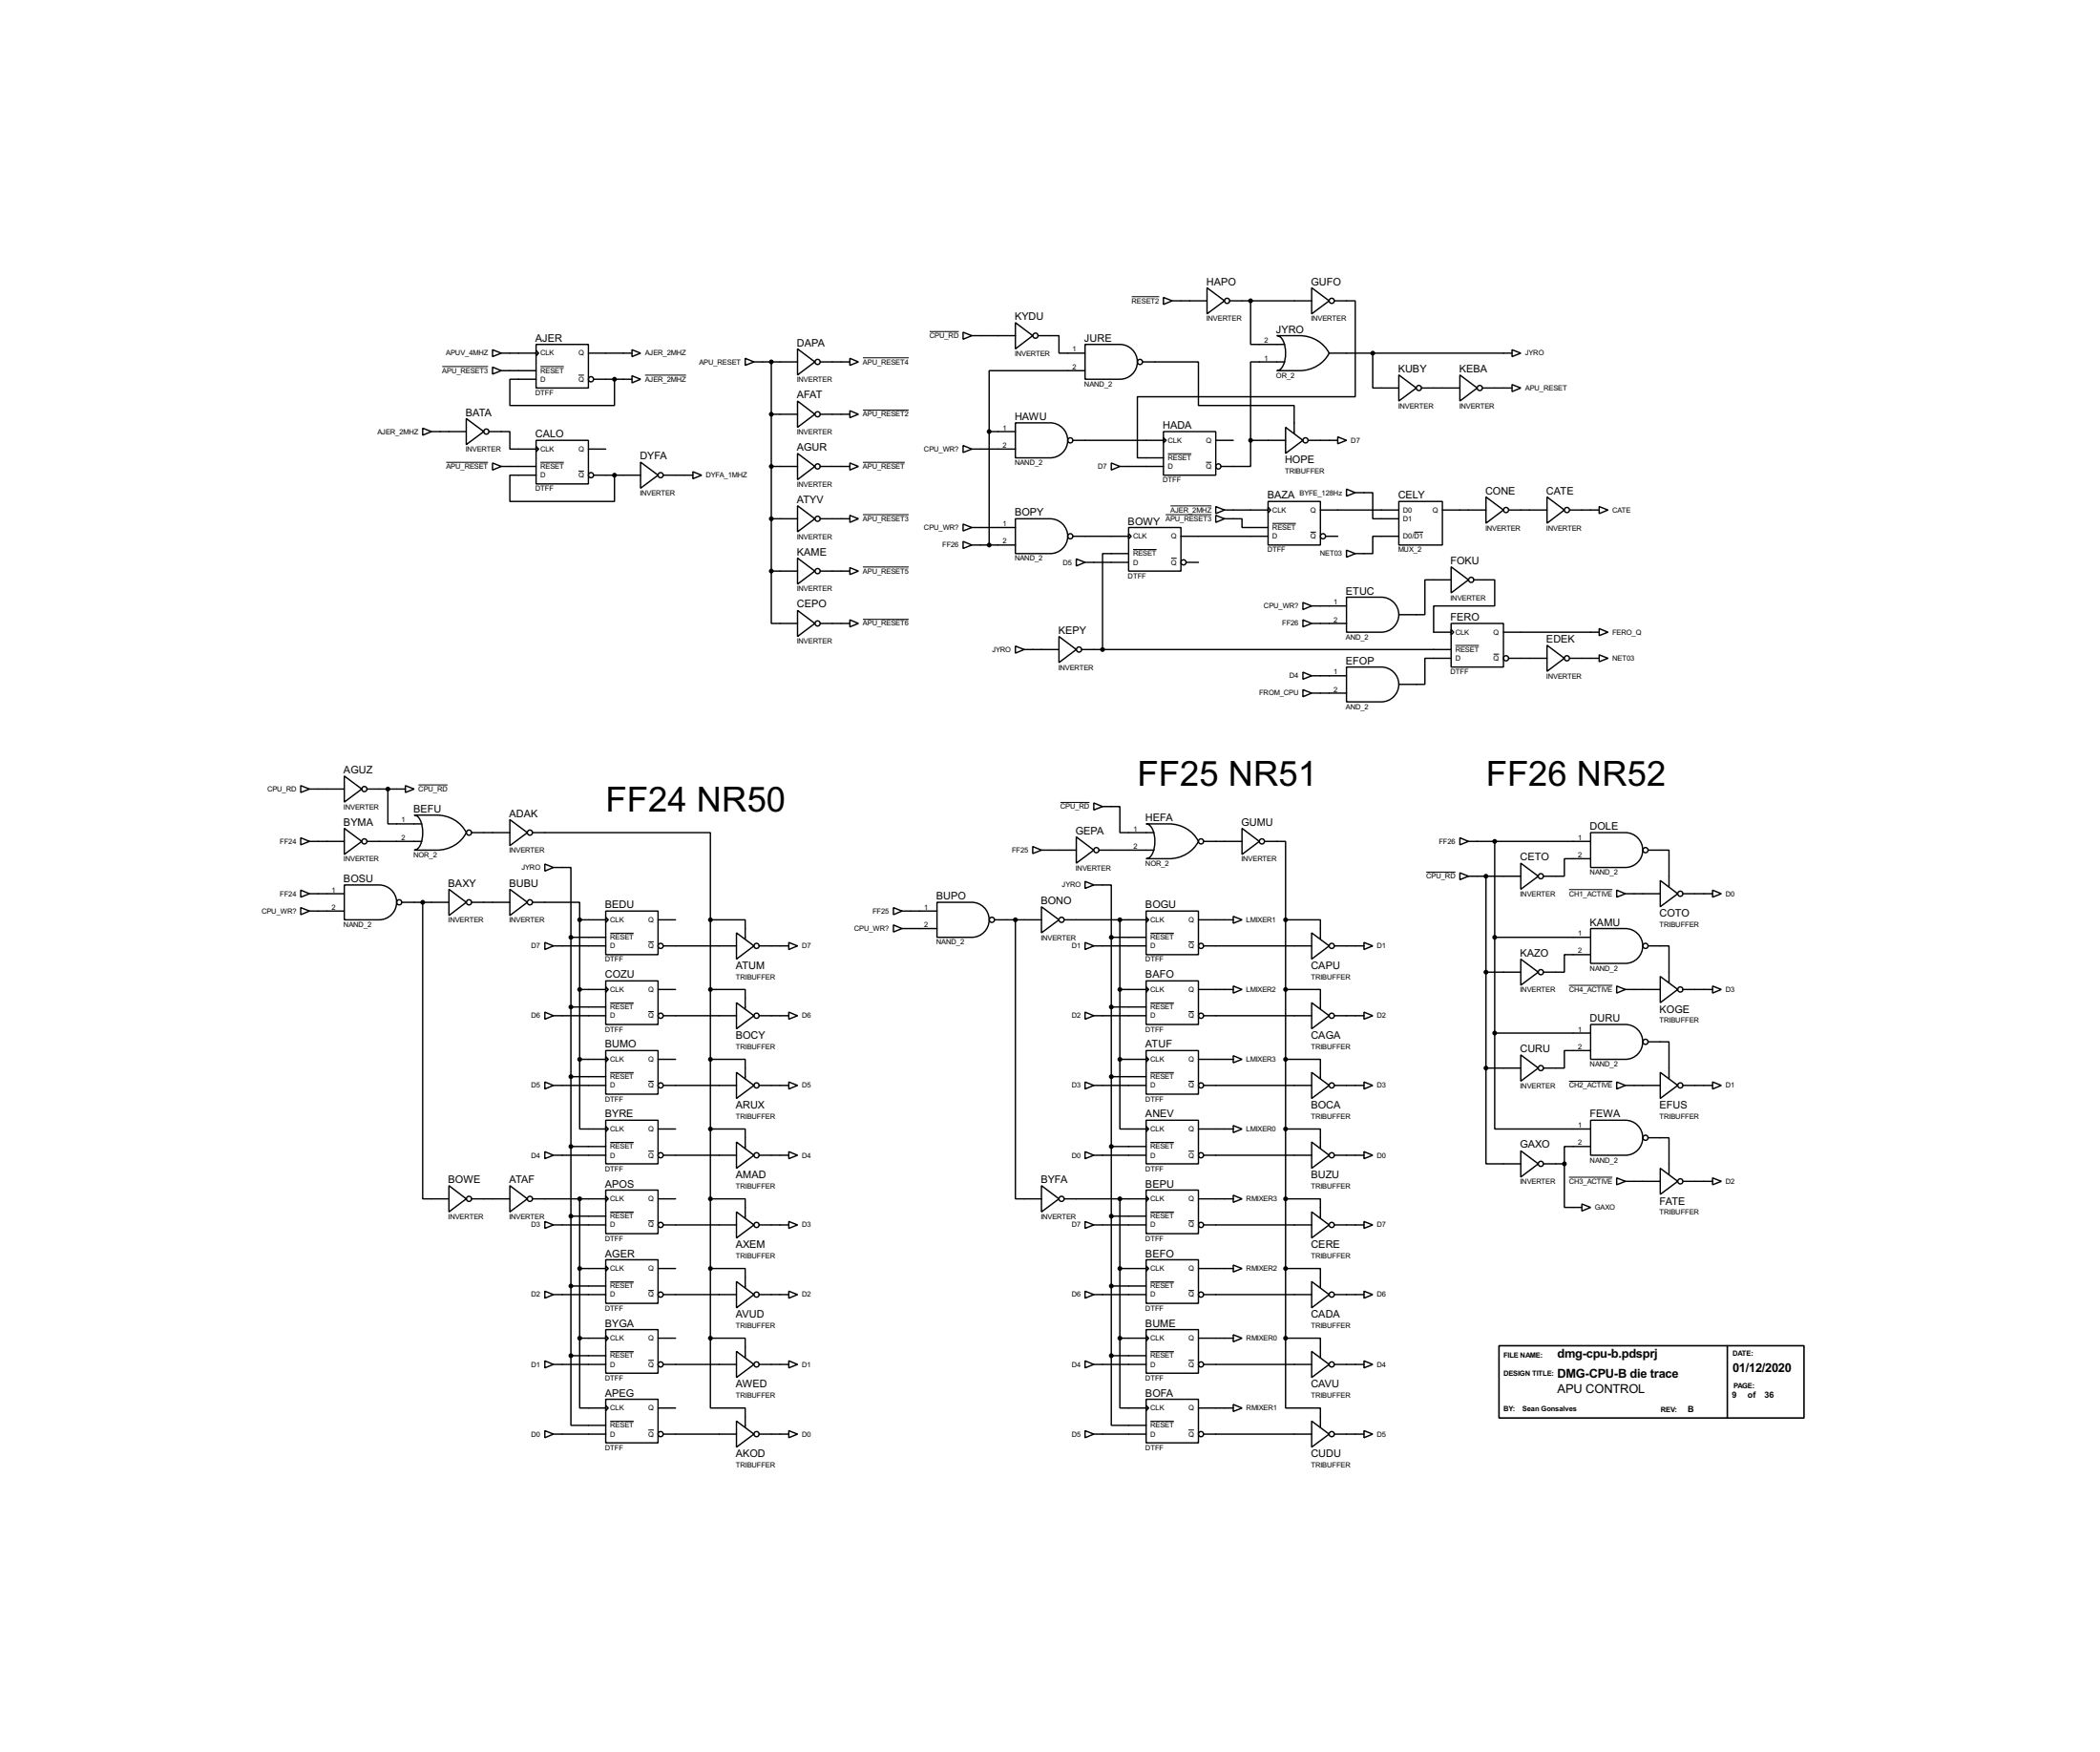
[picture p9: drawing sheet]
<svg xmlns="http://www.w3.org/2000/svg" width="612mm" height="510mm" viewBox="0 0 612 510" stroke-linecap="round" stroke-linejoin="round" font-family="sans-serif">
<g fill="none" stroke="#000" stroke-width=".4">
<path d="M280.7 96.8l2.6 1-2.6 1.1zM283.3 97.8h12.7M296 94l5 3.8-5 3.9zM302.6 97.8h6.1v5.1h7.6M339.1 86.7l2.6 1-2.6 1zM341.7 87.7h10.1M351.8 83.9l5.1 3.8-5.1 3.8zM358.4 87.7h23.9M364.5 87.7v12.7h10M372.2 97.8h6.6a9.6 9.6 0 0 1 8.6 5.1 9.6 9.6 0 0 1-8.6 5.1h-6.6a3.2 3.2 0 0 0 2.3-3.1 7.7 7.7 0 0 0-1.3-6.7zM382.3 83.9l5.1 3.8-5.1 3.8zM388.9 87.7h6.1v27.9h-63.5v17.8h7.6"/>
<path d="M143.6 101.9l2.5 1-2.5 1zM143.6 107l2.5 1-2.5 1zM146.1 102.9h10.2M146.1 108h10.2M156.3 100.4h15.2v12.7h-15.2zM156.3 102.2l.7 .7-.7 .8zM156.3 110.5h-7.7v7.7h30.5v-7.7M171.5 102.9h12.7M173 110.5h11.2M184.2 101.9l2.5 1-2.5 1zM184.2 109.5l2.5 1-2.5 1.1zM217.2 104.4l2.6 1.1-2.6 1z"/>
<path d="M219.8 105.5h12.7M224.8 105.5v60.9M232.5 116.9l5 3.8-5 3.8zM232.5 101.7l5 3.8-5 3.8zM239.1 105.5h8.6M247.7 119.7l2.5 1-2.5 1zM247.7 104.4l2.5 1.1-2.5 1zM316.3 100.4h10.1a5.1 5.1 0 0 1 5.1 5 5.1 5.1 0 0 1-5.1 5.1h-10.1zM316.3 108h-28v17.8M333 105.5h16.3v12.7h27.9v8.1M374.5 105.5h-10v22.8M387.4 102.9h53.3"/>
<path d="M400.1 102.9v10.2h7.6M407.7 109.3l5.1 3.8-5.1 3.8zM414.3 113.1h11.2M425.5 109.3l5.1 3.8-5.1 3.8zM432.1 113.1h8.6M440.7 101.9l2.6 1-2.6 1zM440.7 112.1l2.6 1-2.6 1zM123.2 124.8l2.6 1-2.6 1zM125.8 125.8h10.1M135.9 122l5.1 3.8-5.1 3.8zM142.5 125.8h6.1v5.1h7.7M143.6 134.9l2.5 1-2.5 1.1z"/>
<path d="M146.1 135.9h10.2M156.3 128.3h15.2v12.7h-15.2zM156.3 130.1l.7 .8-.7 .7zM156.3 138.5h-7.7v7.6h30.5v-7.6M171.5 130.9h5.1M173 138.5h13.7M186.7 134.7l5.1 3.8-5.1 3.8zM193.3 138.5h8.7M202 137.5l2.5 1-2.5 1zM224.8 135.9h7.7M224.8 120.7h7.7M232.5 132.1l5 3.8-5 3.9z"/>
<path d="M239.1 135.9h8.6M239.1 120.7h8.6M247.7 134.9l2.5 1-2.5 1.1zM280.7 129.8l2.6 1.1-2.6 1zM283.3 130.9h12.7M288.3 125.8h7.7M288.3 125.8v33M296 123.2h10.1a5.1 5.1 0 0 1 5.1 5.1 5.1 5.1 0 0 1-5.1 5.1h-10.1zM312.7 128.3h26.4M323.9 134.9l2.5 1-2.5 1.1zM326.4 135.9h12.7M339.1 125.8h15.3v12.7h-15.3z"/>
<path d="M339.1 127.6l.8 .7-.8 .8zM354.4 128.3h5.1M364.5 128.3v7.6h-8.6M364.5 128.3h10.2M374.7 124.5l5.1 3.8-5.1 3.8zM381.3 128.3h8.6M389.9 127.3l2.6 1-2.6 1zM224.8 151.2h7.7M232.5 147.4l5 3.8-5 3.8zM239.1 151.2h8.6M247.7 150.2l2.5 1-2.5 1zM280.7 152.7l2.6 1-2.6 1z"/>
<path d="M280.7 157.8l2.6 1-2.6 1zM283.3 153.7h12.7M283.3 158.8h12.7M296 151.2h10.1a5.1 5.1 0 0 1 5.1 5 5.1 5.1 0 0 1-5.1 5.1h-10.1zM312.7 156.3h16.3M329 153.7h15.2v12.7h-15.2zM329 155.5l.7 .8-.7 .7zM344.2 156.3h25.4M354.4 147.6l2.5 1-2.5 1.1zM354.4 150.2l2.5 1-2.5 1zM356.9 151.2h5.1v2.5h7.6M356.9 148.6h12.7"/>
<path d="M369.6 146.1h15.3v12.7h-15.3zM369.6 147.9l.8 .7-.8 .8zM384.9 148.6h22.8M386.4 156.3h3.5M392.5 142.5l2.5 1.1-2.5 1zM395 143.6h5.1v7.6h7.6M407.7 146.1h12.7v12.7h-12.7zM407.7 156.3h-7.6v5h-5.1M420.4 148.6h12.7M433.1 144.8l5.1 3.8-5.1 3.9zM439.7 148.6h11.2M450.9 144.8l5.1 3.8-5.1 3.9z"/>
<path d="M457.5 148.6h8.6M466.1 147.6l2.6 1-2.6 1.1zM224.8 166.4v15.3h7.7M224.8 166.4h7.7M232.5 162.6l5 3.8-5 3.8zM232.5 177.9l5 3.8-5 3.8zM239.1 166.4h8.6M247.7 165.4l2.5 1-2.5 1zM313.7 162.9l2.6 1-2.6 1zM316.3 163.9h12.7M329 161.3h-7.6v28M345.7 163.9h3.6"/>
<path d="M379.8 175.6l2.5 1-2.5 1zM382.3 176.6h10.2M392.5 160.3l2.5 1-2.5 1.1zM392.5 174h10.1a5.1 5.1 0 0 1 5.1 5.1 5.1 5.1 0 0 1-5.1 5.1h-10.1zM423 165.2l5 3.8-5 3.8zM423 169h-7.7v10.1h-7.6M429.6 169h6.1v7.6h-17.8v7.6h5.1M239.1 181.7h8.6M247.7 180.6l2.5 1.1-2.5 1zM296 188.3l2.5 1-2.5 1zM298.5 189.3h10.2M308.7 185.5l5 3.8-5 3.8z"/>
<path d="M315.3 189.3h107.7M379.8 195.9l2.5 1-2.5 1zM379.8 180.6l2.5 1.1-2.5 1zM382.3 196.9h10.2M382.3 181.7h10.2M392.5 194.4h10.1a5.1 5.1 0 0 1 5.1 5 5.1 5.1 0 0 1-5.1 5.1h-10.1zM423 181.7h15.2v12.7h-15.2zM423 183.4l.7 .8-.7 .8zM423 191.8h-7.7v7.6h-7.6M438.2 184.2h27.9M439.7 191.8h11.2M450.9 188l5.1 3.8-5.1 3.8z"/>
<path d="M457.5 191.8h8.6M466.1 190.8l2.6 1-2.6 1zM466.1 183.2l2.6 1-2.6 1zM379.8 201l2.5 1-2.5 1zM382.3 202h10.2M87.7 228.9l2.5 1-2.5 1zM90.2 229.9h10.2M100.4 226.1l5.1 3.8-5.1 3.8zM107 229.9h11.2M113.1 229.9v10.2h9.9M118.2 228.9l2.5 1-2.5 1zM120.7 237.5h6.6a9.5 9.5 0 0 1 8.6 5.1 9.5 9.5 0 0 1-8.6 5.1h-6.6a3.2 3.2 0 0 0 2.3-3.1 7.9 7.9 0 0 0-1.3-6.7z"/>
<path d="M148.6 238.8l5.1 3.8-5.1 3.8zM318.8 234l2.6 1-2.6 1zM321.4 235h5v7.6h10M87.7 244.1l2.5 1.1-2.5 1zM87.7 259.4l2.5 1-2.5 1zM90.2 245.2h10.2M100.4 241.4l5.1 3.8-5.1 3.8zM100.4 257.9h10.1a5.1 5.1 0 0 1 5.1 5 5.1 5.1 0 0 1-5.1 5.1h-10.1zM107 245.2h16M130.9 259.1l5 3.8-5 3.9zM137.5 242.6h11.1M148.6 259.1l5.1 3.8-5.1 3.9z"/>
<path d="M155.2 242.6h51.9v25.4M158.8 251.8l2.5 1-2.5 1zM161.3 252.8h5.1v20.3M301 246.7l2.6 1-2.6 1zM303.6 247.7h10.1M313.7 243.9l5.1 3.8-5.1 3.8zM316.3 256.8l2.5 1.1-2.5 1zM318.8 257.9h5.1v15.2M320.3 247.7h16.1M334.1 240.1h6.6a9.6 9.6 0 0 1 8.6 5.1 9.6 9.6 0 0 1-8.6 5h-6.6a3.2 3.2 0 0 0 2.3-3.1 7.7 7.7 0 0 0-1.3-6.6zM350.8 245.2h11.2M362 241.4l5.1 3.8-5.1 3.8z"/>
<path d="M368.6 245.2h6.1v22.8M425.5 244.1l2.5 1.1-2.5 1zM425.5 254.3l2.5 1-2.5 1zM428 245.2h35.6M428 255.3h15.3M433.1 255.3v55.9M435.7 245.2v55.8M443.3 251.5l5.1 3.8-5.1 3.8zM463.6 242.6h10.2a5.1 5.1 0 0 1 5 5.1 5.1 5.1 0 0 1-5 5.1h-10.2zM463.6 250.2h-7.6v5.1h-6.1M471.2 259.4l2.6 1-2.6 1zM480.4 247.7h6.1v10.7"/>
<path d="M483.9 256.6l5.1 3.8-5.1 3.8zM499.2 259.4l2.5 1-2.5 1zM87.7 264.5l2.5 1-2.5 1zM90.2 260.4h10.2M90.2 265.5h10.2M117.1 262.9h13.8M123.2 262.9v86.4h7.7M137.5 262.9h11.1M155.2 262.9h13.8v5.1M158.8 274.6l2.5 1-2.5 1.1zM161.3 275.6h15.3M166.4 273.1h10.2"/>
<path d="M166.4 273.1v121.9M169 268h7.6M169 268v40.7M176.6 265.5h15.2v12.7h-15.2zM176.6 267.3l.7 .7-.7 .8zM191.8 268h5.1M193.3 275.6h21.4M207.1 268h10.1v5.6M207.1 268v121.9M214.7 271.8l5.1 3.8-5.1 3.9zM221.3 275.6h8.6M229.9 274.6l2.6 1-2.6 1.1z"/>
<path d="M260.4 269.5l2.5 1.1-2.5 1zM260.4 264.5l2.5 1-2.5 1zM262.9 265.5h10.2M262.9 270.6h10.2M273.1 262.9h10.2a5.1 5.1 0 0 1 5 5.1 5.1 5.1 0 0 1-5 5.1h-10.2zM289.9 268h13.7M296 268v81.3h7.6M303.6 264.2l5.1 3.8-5.1 3.8zM310.2 268h23.9M316.3 274.6l2.5 1-2.5 1.1zM318.8 275.6h15.3M323.9 273.1h10.2"/>
<path d="M323.9 273.1v121.9M326.4 268v40.7M334.1 265.5h15.2v12.7h-15.2zM334.1 267.3l.7 .7-.7 .8zM349.3 268h10.2M350.8 275.6h31.5M359.5 267l2.5 1-2.5 1zM374.7 268h10.2v5.6M374.7 268v121.9M382.3 271.8l5.1 3.8-5.1 3.9zM388.9 275.6h8.7M397.6 274.6l2.5 1-2.5 1.1z"/>
<path d="M435.7 273.1h27.9M443.3 279.5l5.1 3.8-5.1 3.8zM463.6 270.6h10.2a5.1 5.1 0 0 1 5 5 5.1 5.1 0 0 1-5 5.1h-10.2zM463.6 278.2h-7.6v5.1h-6.1M473.8 260.4h10.1M480.4 275.6h6.1v10.7M490.5 260.4h8.7M158.8 294.9l2.5 1.1-2.5 1zM161.3 296h15.3M166.4 293.4h10.2M169 288.3h7.6M176.6 285.8h15.2v12.7h-15.2z"/>
<path d="M176.6 287.6l.7 .7-.7 .8zM191.8 288.3h5.1M193.3 296h21.4M207.1 288.3h10.1v5.6M214.7 292.2l5.1 3.8-5.1 3.8zM221.3 296h8.6M229.9 294.9l2.6 1.1-2.6 1zM316.3 294.9l2.5 1.1-2.5 1zM318.8 296h15.3M323.9 293.4h10.2M326.4 288.3h7.7M334.1 285.8h15.2v12.7h-15.2z"/>
<path d="M334.1 287.6l.7 .7-.7 .8zM349.3 288.3h10.2M350.8 296h31.5M359.5 287.3l2.5 1-2.5 1.1zM374.7 288.3h10.2v5.6M382.3 292.2l5.1 3.8-5.1 3.8zM388.9 296h8.7M397.6 294.9l2.5 1.1-2.5 1zM433.1 283.3h10.2M463.6 298.5h10.2a5.1 5.1 0 0 1 5 5.1 5.1 5.1 0 0 1-5 5.1h-10.2zM471.2 287.3l2.6 1-2.6 1.1zM473.8 288.3h10.1"/>
<path d="M483.9 284.5l5.1 3.8-5.1 3.9zM490.5 288.3h8.7M499.2 287.3l2.5 1-2.5 1.1zM158.8 315.3l2.5 1-2.5 1zM161.3 316.3h15.3M166.4 313.7h10.2M169 308.7v20.3h7.6M169 308.7h7.6M176.6 306.1h15.2v12.7h-15.2zM176.6 307.9l.7 .8-.7 .7zM191.8 308.7h5.1M193.3 316.3h21.4"/>
<path d="M207.1 308.7h10.1v5.6M214.7 312.5l5.1 3.8-5.1 3.8zM221.3 316.3h8.6M229.9 315.3l2.6 1-2.6 1zM316.3 315.3l2.5 1-2.5 1zM318.8 316.3h15.3M323.9 313.7h10.2M326.4 308.7v20.3h7.7M326.4 308.7h7.7M334.1 306.1h15.2v12.7h-15.2zM334.1 307.9l.7 .8-.7 .7zM349.3 308.7h10.2"/>
<path d="M350.8 316.3h31.5M359.5 307.6l2.5 1.1-2.5 1zM374.7 308.7h10.2v5.6M382.3 312.5l5.1 3.8-5.1 3.8zM388.9 316.3h8.7M397.6 315.3l2.5 1-2.5 1zM433.1 311.2v27.9h10.2M433.1 311.2h10.2M435.7 301v28h27.9M435.7 301h27.9M443.3 307.4l5.1 3.8-5.1 3.8zM463.6 306.1h-7.6v5.1h-6.1"/>
<path d="M471.2 315.3l2.6 1-2.6 1zM473.8 316.3h10.1M480.4 303.6h6.1v10.7M483.9 312.5l5.1 3.8-5.1 3.8zM490.5 316.3h8.7M499.2 315.3l2.5 1-2.5 1zM158.8 335.6l2.5 1-2.5 1zM161.3 336.6h15.3M166.4 334.1h10.2M176.6 326.4h15.2v12.7h-15.2zM176.6 328.2l.7 .8-.7 .7zM191.8 329h5.1"/>
<path d="M193.3 336.6h21.4M207.1 329h10.1v5.6M214.7 332.8l5.1 3.8-5.1 3.8zM221.3 336.6h8.6M229.9 335.6l2.6 1-2.6 1zM316.3 335.6l2.5 1-2.5 1zM318.8 336.6h15.3M323.9 334.1h10.2M334.1 326.4h15.2v12.7h-15.2zM334.1 328.2l.7 .8-.7 .7zM349.3 329h10.2M350.8 336.6h31.5"/>
<path d="M359.5 328l2.5 1-2.5 1zM374.7 329h10.2v5.6M382.3 332.8l5.1 3.8-5.1 3.8zM388.9 336.6h8.7M397.6 335.6l2.5 1-2.5 1zM443.3 335.3l5.1 3.8-5.1 3.9zM449.9 339.1h6.1M456 339.1v12.7h5.1M463.6 326.4h10.2a5.1 5.1 0 0 1 5 5.1 5.1 5.1 0 0 1-5 5.1h-10.2zM463.6 334.1h-7.6v5M480.4 331.5h6.1v10.7M130.9 345.5l5 3.8-5 3.8z"/>
<path d="M137.5 349.3h11.1M148.6 345.5l5.1 3.8-5.1 3.8zM155.2 349.3h21.4M158.8 355.9l2.5 1-2.5 1zM161.3 356.9h15.3M166.4 354.4h10.2M169 349.3v40.6M176.6 346.8h15.2v12.7h-15.2zM176.6 348.5l.7 .8-.7 .8zM191.8 349.3h5.1M193.3 356.9h21.4M207.1 349.3h10.1v5.6"/>
<path d="M214.7 353.1l5.1 3.8-5.1 3.8zM221.3 356.9h8.6M229.9 355.9l2.6 1-2.6 1zM303.6 345.5l5.1 3.8-5.1 3.8zM310.2 349.3h23.9M316.3 355.9l2.5 1-2.5 1zM318.8 356.9h15.3M323.9 354.4h10.2M326.4 349.3v40.6M334.1 346.8h15.2v12.7h-15.2zM334.1 348.5l.7 .8-.7 .8zM349.3 349.3h10.2"/>
<path d="M350.8 356.9h31.5M359.5 348.3l2.5 1-2.5 1zM374.7 349.3h10.2v5.6M382.3 353.1l5.1 3.8-5.1 3.8zM388.9 356.9h8.7M397.6 355.9l2.5 1-2.5 1zM461.1 350.8l2.5 1-2.5 1.1zM471.2 343.2l2.6 1-2.6 1zM473.8 344.2h10.1M483.9 340.4l5.1 3.8-5.1 3.8zM490.5 344.2h8.7M499.2 343.2l2.5 1-2.5 1z"/>
<path d="M158.8 376.2l2.5 1-2.5 1.1zM161.3 377.2h15.3M166.4 374.7h10.2M169 369.6h7.6M176.6 367.1h15.2v12.7h-15.2zM176.6 368.9l.7 .7-.7 .8zM191.8 369.6h5.1M193.3 377.2h21.4M207.1 369.6h10.1v5.6M214.7 373.4l5.1 3.8-5.1 3.9zM221.3 377.2h8.6M229.9 376.2l2.6 1-2.6 1.1z"/>
<path d="M316.3 376.2l2.5 1-2.5 1.1zM318.8 377.2h15.3M323.9 374.7h10.2M326.4 369.6h7.7M334.1 367.1h15.2v12.7h-15.2zM334.1 368.9l.7 .7-.7 .8zM349.3 369.6h10.2M350.8 377.2h31.5M359.5 368.6l2.5 1-2.5 1zM374.7 369.6h10.2v5.6M382.3 373.4l5.1 3.8-5.1 3.9zM388.9 377.2h8.7"/>
<path d="M397.6 376.2l2.5 1-2.5 1.1zM158.8 396.5l2.5 1.1-2.5 1zM161.3 397.6h15.3M166.4 395v20.3h10.2M166.4 395h10.2M169 389.9v20.4h7.6M169 389.9h7.6M176.6 387.4h15.2v12.7h-15.2zM176.6 389.2l.7 .7-.7 .8zM191.8 389.9h5.1M193.3 397.6h21.4M207.1 389.9h10.1v5.6"/>
<path d="M207.1 389.9v20.4h10.1v5.6M214.7 393.8l5.1 3.8-5.1 3.8zM221.3 397.6h8.6M229.9 396.5l2.6 1.1-2.6 1zM316.3 396.5l2.5 1.1-2.5 1zM318.8 397.6h15.3M323.9 395v20.3h10.2M323.9 395h10.2M326.4 389.9v20.4h7.7M326.4 389.9h7.7M334.1 387.4h15.2v12.7h-15.2zM334.1 389.2l.7 .7-.7 .8z"/>
<path d="M349.3 389.9h10.2M350.8 397.6h31.5M359.5 388.9l2.5 1-2.5 1.1zM374.7 389.9v20.4h10.2v5.6M374.7 389.9h10.2v5.6M382.3 393.8l5.1 3.8-5.1 3.8zM388.9 397.6h8.7M397.6 396.5l2.5 1.1-2.5 1zM158.8 416.9l2.5 1-2.5 1zM161.3 417.9h15.3M176.6 407.7h15.2v12.7h-15.2zM176.6 409.5l.7 .8-.7 .7z"/>
<path d="M191.8 410.3h5.1M193.3 417.9h21.4M214.7 414.1l5.1 3.8-5.1 3.8zM221.3 417.9h8.6M229.9 416.9l2.6 1-2.6 1zM316.3 416.9l2.5 1-2.5 1zM318.8 417.9h15.3M334.1 407.7h15.2v12.7h-15.2zM334.1 409.5l.7 .8-.7 .7zM349.3 410.3h10.2M350.8 417.9h31.5M359.5 409.2l2.5 1.1-2.5 1z"/>
<path d="M382.3 414.1l5.1 3.8-5.1 3.8zM388.9 417.9h8.7M397.6 416.9l2.5 1-2.5 1z"/>
<circle cx="301.8" cy="97.8" r=".75"/>
<circle cx="357.6" cy="87.7" r=".75"/>
<circle cx="388.1" cy="87.7" r=".75"/>
<circle cx="172.2" cy="110.5" r=".75"/>
<circle cx="238.3" cy="105.5" r=".75"/>
<circle cx="332.2" cy="105.5" r=".75"/>
<circle cx="413.5" cy="113.1" r=".75"/>
<circle cx="431.3" cy="113.1" r=".75"/>
<circle cx="141.7" cy="125.8" r=".75"/>
<circle cx="172.2" cy="138.5" r=".75"/>
<circle cx="192.5" cy="138.5" r=".75"/>
<circle cx="238.3" cy="120.7" r=".75"/>
<circle cx="238.3" cy="135.9" r=".75"/>
<circle cx="311.9" cy="128.3" r=".75"/>
<circle cx="355.1" cy="135.9" r=".75"/>
<circle cx="380.5" cy="128.3" r=".75"/>
<circle cx="238.3" cy="151.2" r=".75"/>
<circle cx="311.9" cy="156.3" r=".75"/>
<circle cx="385.6" cy="156.3" r=".75"/>
<circle cx="438.9" cy="148.6" r=".75"/>
<circle cx="456.7" cy="148.6" r=".75"/>
<circle cx="238.3" cy="166.4" r=".75"/>
<circle cx="344.9" cy="163.9" r=".75"/>
<circle cx="428.8" cy="169" r=".75"/>
<circle cx="238.3" cy="181.7" r=".75"/>
<circle cx="314.5" cy="189.3" r=".75"/>
<circle cx="438.9" cy="191.8" r=".75"/>
<circle cx="456.7" cy="191.8" r=".75"/>
<circle cx="106.2" cy="229.9" r=".75"/>
<circle cx="106.2" cy="245.2" r=".75"/>
<circle cx="136.7" cy="242.6" r=".75"/>
<circle cx="154.4" cy="242.6" r=".75"/>
<circle cx="319.5" cy="247.7" r=".75"/>
<circle cx="350" cy="245.2" r=".75"/>
<circle cx="367.8" cy="245.2" r=".75"/>
<circle cx="449.1" cy="255.3" r=".75"/>
<circle cx="479.6" cy="247.7" r=".75"/>
<circle cx="116.3" cy="262.9" r=".75"/>
<circle cx="136.7" cy="262.9" r=".75"/>
<circle cx="154.4" cy="262.9" r=".75"/>
<circle cx="192.5" cy="275.6" r=".75"/>
<circle cx="220.5" cy="275.6" r=".75"/>
<circle cx="289.1" cy="268" r=".75"/>
<circle cx="309.4" cy="268" r=".75"/>
<circle cx="350" cy="275.6" r=".75"/>
<circle cx="388.1" cy="275.6" r=".75"/>
<circle cx="479.6" cy="275.6" r=".75"/>
<circle cx="489.7" cy="260.4" r=".75"/>
<circle cx="192.5" cy="296" r=".75"/>
<circle cx="220.5" cy="296" r=".75"/>
<circle cx="350" cy="296" r=".75"/>
<circle cx="388.1" cy="296" r=".75"/>
<circle cx="449.1" cy="283.3" r=".75"/>
<circle cx="489.7" cy="288.3" r=".75"/>
<circle cx="192.5" cy="316.3" r=".75"/>
<circle cx="220.5" cy="316.3" r=".75"/>
<circle cx="350" cy="316.3" r=".75"/>
<circle cx="388.1" cy="316.3" r=".75"/>
<circle cx="449.1" cy="311.2" r=".75"/>
<circle cx="479.6" cy="303.6" r=".75"/>
<circle cx="489.7" cy="316.3" r=".75"/>
<circle cx="192.5" cy="336.6" r=".75"/>
<circle cx="220.5" cy="336.6" r=".75"/>
<circle cx="350" cy="336.6" r=".75"/>
<circle cx="388.1" cy="336.6" r=".75"/>
<circle cx="449.1" cy="339.1" r=".75"/>
<circle cx="479.6" cy="331.5" r=".75"/>
<circle cx="136.7" cy="349.3" r=".75"/>
<circle cx="154.4" cy="349.3" r=".75"/>
<circle cx="192.5" cy="356.9" r=".75"/>
<circle cx="220.5" cy="356.9" r=".75"/>
<circle cx="309.4" cy="349.3" r=".75"/>
<circle cx="350" cy="356.9" r=".75"/>
<circle cx="388.1" cy="356.9" r=".75"/>
<circle cx="489.7" cy="344.2" r=".75"/>
<circle cx="192.5" cy="377.2" r=".75"/>
<circle cx="220.5" cy="377.2" r=".75"/>
<circle cx="350" cy="377.2" r=".75"/>
<circle cx="388.1" cy="377.2" r=".75"/>
<circle cx="192.5" cy="397.6" r=".75"/>
<circle cx="220.5" cy="397.6" r=".75"/>
<circle cx="350" cy="397.6" r=".75"/>
<circle cx="388.1" cy="397.6" r=".75"/>
<circle cx="192.5" cy="417.9" r=".75"/>
<circle cx="220.5" cy="417.9" r=".75"/>
<circle cx="350" cy="417.9" r=".75"/>
<circle cx="388.1" cy="417.9" r=".75"/>
</g>
<g fill="none" stroke="#000" stroke-width=".28">
<path d="M271 96.6h8.5M329.9 86.5h8M128.9 106.8h13.4M157.5 106.8h6.9M168.6 109.3h1.6M188 109.3h12M251.5 119.5h13.4M251.5 104.3h13.4M130.1 134.7h12.2M157.5 134.7h6.9M168.6 137.3h1.6M251.5 134.7h12.2"/>
<path d="M340.4 132.2h6.9M351.5 134.7h1.6M251.5 150h13.4M339.8 150h13.3M341.2 147.4h11.9M370.9 152.5h6.8M382 155.1h1.6M412.2 155.1h2.6M251.5 165.2h13.4M330.3 160.1h6.8M341.4 162.7h1.6M251.5 180.5h13.4"/>
<path d="M424.2 188.1h6.9M435.3 190.6h1.6M122 228.7h8.5M309.1 233.8h8.5M415.7 254.1h8.5M457.3 259.2h12.7M177.9 271.9h6.8M189 274.4h1.6M335.3 271.9h6.9M346.4 274.4h1.6M177.9 292.2h6.8M189 294.8h1.6"/>
<path d="M335.3 292.2h6.9M346.4 294.8h1.6M457.3 287.1h12.7M177.9 312.5h6.8M189 315.1h1.6M335.3 312.5h6.9M346.4 315.1h1.6M457.3 315.1h12.7M177.9 332.9h6.8M189 335.4h1.6M335.3 332.9h6.9M346.4 335.4h1.6"/>
<path d="M177.9 353.2h6.8M189 355.7h1.6M335.3 353.2h6.9M346.4 355.7h1.6M457.3 343h12.7M177.9 373.5h6.8M189 376h1.6M335.3 373.5h6.9M346.4 376h1.6M177.9 393.8h6.8M189 396.4h1.6M335.3 393.8h6.9"/>
<path d="M346.4 396.4h1.6M177.9 414.1h6.8M189 416.7h1.6M335.3 414.1h6.9M346.4 416.7h1.6"/>
</g>
<g fill="#000" stroke="#000" stroke-width=".4">
<circle cx="364.5" cy="87.7" r=".5"/>
<circle cx="179.1" cy="110.5" r=".5"/>
<circle cx="224.8" cy="105.5" r=".5"/>
<circle cx="400.1" cy="102.9" r=".5"/>
<circle cx="179.1" cy="138.5" r=".5"/>
<circle cx="224.8" cy="120.7" r=".5"/>
<circle cx="224.8" cy="135.9" r=".5"/>
<circle cx="288.3" cy="125.8" r=".5"/>
<circle cx="364.5" cy="128.3" r=".5"/>
<circle cx="224.8" cy="151.2" r=".5"/>
<circle cx="288.3" cy="158.8" r=".5"/>
<circle cx="224.8" cy="166.4" r=".5"/>
<circle cx="321.3" cy="189.3" r=".5"/>
<circle cx="113" cy="229.9" r=".5"/>
<circle cx="433.1" cy="255.3" r=".5"/>
<circle cx="435.6" cy="245.2" r=".5"/>
<circle cx="123.2" cy="262.9" r=".5"/>
<circle cx="166.4" cy="273.1" r=".5"/>
<circle cx="168.9" cy="268" r=".5"/>
<circle cx="207" cy="268" r=".5"/>
<circle cx="295.9" cy="268" r=".5"/>
<circle cx="323.9" cy="273.1" r=".5"/>
<circle cx="326.4" cy="268" r=".5"/>
<circle cx="374.7" cy="268" r=".5"/>
<circle cx="435.6" cy="273.1" r=".5"/>
<circle cx="166.4" cy="293.4" r=".5"/>
<circle cx="168.9" cy="288.3" r=".5"/>
<circle cx="207" cy="288.3" r=".5"/>
<circle cx="323.9" cy="293.4" r=".5"/>
<circle cx="326.4" cy="288.3" r=".5"/>
<circle cx="374.7" cy="288.3" r=".5"/>
<circle cx="433.1" cy="283.3" r=".5"/>
<circle cx="166.4" cy="313.7" r=".5"/>
<circle cx="168.9" cy="308.7" r=".5"/>
<circle cx="207" cy="308.7" r=".5"/>
<circle cx="323.9" cy="313.7" r=".5"/>
<circle cx="326.4" cy="308.7" r=".5"/>
<circle cx="374.7" cy="308.7" r=".5"/>
<circle cx="433.1" cy="311.2" r=".5"/>
<circle cx="435.6" cy="301" r=".5"/>
<circle cx="166.4" cy="334.1" r=".5"/>
<circle cx="207" cy="329" r=".5"/>
<circle cx="323.9" cy="334.1" r=".5"/>
<circle cx="374.7" cy="329" r=".5"/>
<circle cx="455.9" cy="339.1" r=".5"/>
<circle cx="166.4" cy="354.4" r=".5"/>
<circle cx="168.9" cy="349.3" r=".5"/>
<circle cx="207" cy="349.3" r=".5"/>
<circle cx="323.9" cy="354.4" r=".5"/>
<circle cx="326.4" cy="349.3" r=".5"/>
<circle cx="374.7" cy="349.3" r=".5"/>
<circle cx="166.4" cy="374.7" r=".5"/>
<circle cx="168.9" cy="369.6" r=".5"/>
<circle cx="207" cy="369.6" r=".5"/>
<circle cx="323.9" cy="374.7" r=".5"/>
<circle cx="326.4" cy="369.6" r=".5"/>
<circle cx="374.7" cy="369.6" r=".5"/>
<circle cx="166.4" cy="395" r=".5"/>
<circle cx="168.9" cy="389.9" r=".5"/>
<circle cx="207" cy="389.9" r=".5"/>
<circle cx="323.9" cy="395" r=".5"/>
<circle cx="326.4" cy="389.9" r=".5"/>
<circle cx="374.7" cy="389.9" r=".5"/>
</g>
<path d="M436.9 392.1h88.9v21.1h-88.9zM503.5 392.1v21.1" fill="none" stroke="#000" stroke-width=".45"/>
<g font-size="11.3">
<text x="331.5" y="228.9">FF25 NR51</text>
<text x="433.1" y="228.9">FF26 NR52</text>
<text x="176.6" y="236.5">FF24 NR50</text>
</g>
<g font-size="4">
<text x="454" y="395.7">dmg-cpu-b.pdsprj</text>
<text x="454" y="401.4">DMG-CPU-B die trace</text>
<text x="505" y="399.7">01/12/2020</text>
<text x="454" y="405.8">APU CONTROL</text>
</g>
<g font-size="3.4">
<text x="351.6" y="83.1">HAPO</text>
<text x="382.1" y="83.1">GUFO</text>
<text x="295.8" y="93.2">KYDU</text>
<text x="156.1" y="99.5">AJER</text>
<text x="232.3" y="100.9">DAPA</text>
<text x="316.1" y="99.5">JURE</text>
<text x="372" y="97">JYRO</text>
<text x="407.5" y="108.5">KUBY</text>
<text x="425.3" y="108.5">KEBA</text>
<text x="232.3" y="116.1">AFAT</text>
<text x="135.7" y="121.2">BATA</text>
<text x="295.8" y="122.4">HAWU</text>
<text x="338.9" y="124.9">HADA</text>
<text x="156.1" y="127.5">CALO</text>
<text x="232.3" y="131.3">AGUR</text>
<text x="186.5" y="133.9">DYFA</text>
<text x="374.5" y="135">HOPE</text>
<text x="432.9" y="144">CONE</text>
<text x="450.7" y="144">CATE</text>
<text x="232.3" y="146.6">ATYV</text>
<text x="369.4" y="145.3">BAZA</text>
<text x="407.5" y="145.3">CELY</text>
<text x="295.8" y="150.3">BOPY</text>
<text x="328.8" y="152.9">BOWY</text>
<text x="232.3" y="161.8">KAME</text>
<text x="422.8" y="164.4">FOKU</text>
<text x="392.3" y="173.2">ETUC</text>
<text x="232.3" y="177.1">CEPO</text>
<text x="308.5" y="184.7">KEPY</text>
<text x="422.8" y="180.9">FERO</text>
<text x="450.7" y="187.2">EDEK</text>
<text x="392.3" y="193.6">EFOP</text>
<text x="100.2" y="225.3">AGUZ</text>
<text x="120.5" y="236.7">BEFU</text>
<text x="148.4" y="238">ADAK</text>
<text x="333.9" y="239.3">HEFA</text>
<text x="100.2" y="240.6">BYMA</text>
<text x="313.5" y="243.1">GEPA</text>
<text x="361.8" y="240.6">GUMU</text>
<text x="463.4" y="241.8">DOLE</text>
<text x="443.1" y="250.7">CETO</text>
<text x="100.2" y="257.1">BOSU</text>
<text x="130.7" y="258.3">BAXY</text>
<text x="148.4" y="258.3">BUBU</text>
<text x="272.9" y="262.1">BUPO</text>
<text x="303.4" y="263.4">BONO</text>
<text x="176.4" y="264.7">BEDU</text>
<text x="333.9" y="264.7">BOGU</text>
<text x="463.4" y="269.8">KAMU</text>
<text x="483.7" y="267.2">COTO</text>
<text x="443.1" y="278.7">KAZO</text>
<text x="176.4" y="285">COZU</text>
<text x="214.5" y="282.4">ATUM</text>
<text x="333.9" y="285">BAFO</text>
<text x="382.1" y="282.4">CAPU</text>
<text x="463.4" y="297.7">DURU</text>
<text x="483.7" y="295.1">KOGE</text>
<text x="176.4" y="305.3">BUMO</text>
<text x="214.5" y="302.7">BOCY</text>
<text x="333.9" y="305.3">ATUF</text>
<text x="382.1" y="302.7">CAGA</text>
<text x="443.1" y="306.6">CURU</text>
<text x="214.5" y="323">ARUX</text>
<text x="382.1" y="323">BOCA</text>
<text x="483.7" y="323">EFUS</text>
<text x="176.4" y="325.6">BYRE</text>
<text x="333.9" y="325.6">ANEV</text>
<text x="463.4" y="325.6">FEWA</text>
<text x="443.1" y="334.5">GAXO</text>
<text x="130.7" y="344.7">BOWE</text>
<text x="148.4" y="344.7">ATAF</text>
<text x="176.4" y="346">APOS</text>
<text x="214.5" y="343.4">AMAD</text>
<text x="303.4" y="344.7">BYFA</text>
<text x="333.9" y="346">BEPU</text>
<text x="382.1" y="343.4">BUZU</text>
<text x="483.7" y="351">FATE</text>
<text x="214.5" y="363.7">AXEM</text>
<text x="382.1" y="363.7">CERE</text>
<text x="176.4" y="366.3">AGER</text>
<text x="333.9" y="366.3">BEFO</text>
<text x="176.4" y="386.6">BYGA</text>
<text x="214.5" y="384">AVUD</text>
<text x="333.9" y="386.6">BUME</text>
<text x="382.1" y="384">CADA</text>
<text x="176.4" y="406.9">APEG</text>
<text x="214.5" y="404.3">AWED</text>
<text x="333.9" y="406.9">BOFA</text>
<text x="382.1" y="404.3">CAVU</text>
<text x="214.5" y="424.6">AKOD</text>
<text x="382.1" y="424.6">CUDU</text>
</g>
<g font-size="2.8">
<text x="504.9" y="407.4">9</text>
<text x="509.4" y="407.4">of</text>
<text x="514.3" y="407.4">36</text>
<text x="492" y="411.5">B</text>
</g>
<g font-size="2.4">
<text x="329.9" y="88.3">RESET2</text>
<text x="351.6" y="93.6">INVERTER</text>
<text x="382.1" y="93.6">INVERTER</text>
<text x="271" y="98.5">CPU_RD</text>
<text x="368.5" y="100">2</text>
<text x="130" y="103.6">APUV_4MHZ</text>
<text x="157.5" y="103.6">CLK</text>
<text x="168.6" y="103.6">Q</text>
<text x="188" y="103.6">AJER_2MHZ</text>
<text x="203.8" y="106.2">APU_RESET</text>
<text x="251.5" y="106.2">APU_RESET4</text>
<text x="295.8" y="103.7">INVERTER</text>
<text x="312.6" y="102.5">1</text>
<text x="312.6" y="107.6">2</text>
<text x="368.5" y="105.1">1</text>
<text x="444.6" y="103.6">JYRO</text>
<text x="128.9" y="108.7">APU_RESET3</text>
<text x="157.5" y="111.2">D</text>
<text x="157.5" y="108.7">RESET</text>
<text x="168.6" y="111.2">Q</text>
<text x="188" y="111.2">AJER_2MHZ</text>
<text x="232.3" y="111.4">INVERTER</text>
<text x="316.1" y="112.6">NAND_2</text>
<text x="372" y="110.1">OR_2</text>
<text x="444.6" y="113.7">APU_RESET</text>
<text x="156.1" y="115.1">DTFF</text>
<text x="407.5" y="119">INVERTER</text>
<text x="425.3" y="119">INVERTER</text>
<text x="251.5" y="121.4">APU_RESET2</text>
<text x="292.3" y="125.4">1</text>
<text x="110" y="126.4">AJER_2MHZ</text>
<text x="135.7" y="131.7">INVERTER</text>
<text x="157.5" y="131.6">CLK</text>
<text x="168.6" y="131.6">Q</text>
<text x="232.3" y="126.6">INVERTER</text>
<text x="269.3" y="131.6">CPU_WR?</text>
<text x="292.3" y="130.5">2</text>
<text x="340.4" y="129">CLK</text>
<text x="351.5" y="129">Q</text>
<text x="393.8" y="129">D7</text>
<text x="130.1" y="136.6">APU_RESET</text>
<text x="157.5" y="136.6">RESET</text>
<text x="251.5" y="136.6">APU_RESET</text>
<text x="295.8" y="135.5">NAND_2</text>
<text x="320" y="136.6">D7</text>
<text x="340.4" y="136.6">D</text>
<text x="340.4" y="134.1">RESET</text>
<text x="351.5" y="136.6">Q</text>
<text x="156.1" y="143.1">DTFF</text>
<text x="157.5" y="139.1">D</text>
<text x="168.6" y="139.1">Q</text>
<text x="205.8" y="139.1">DYFA_1MHZ</text>
<text x="232.3" y="141.8">INVERTER</text>
<text x="338.9" y="140.5">DTFF</text>
<text x="374.5" y="138">TRIBUFFER</text>
<text x="186.5" y="144.4">INVERTER</text>
<text x="341.2" y="149.3">AJER_2MHZ</text>
<text x="370.9" y="149.3">CLK</text>
<text x="378.8" y="144.3">BYFE_128Hz</text>
<text x="382" y="149.3">Q</text>
<text x="409" y="149.3">D0</text>
<text x="417.6" y="149.3">Q</text>
<text x="470" y="149.3">CATE</text>
<text x="251.5" y="151.9">APU_RESET3</text>
<text x="269.3" y="154.4">CPU_WR?</text>
<text x="292.3" y="153.3">1</text>
<text x="339.8" y="151.9">APU_RESET3</text>
<text x="370.9" y="154.4">RESET</text>
<text x="409" y="151.9">D1</text>
<text x="432.9" y="154.5">INVERTER</text>
<text x="450.7" y="154.5">INVERTER</text>
<text x="232.3" y="157.1">INVERTER</text>
<text x="274.7" y="159.5">FF26</text>
<text x="292.3" y="158.4">2</text>
<text x="330.3" y="157">CLK</text>
<text x="341.4" y="157">Q</text>
<text x="369.4" y="160.9">DTFF</text>
<text x="370.9" y="157">D</text>
<text x="382" y="157">Q</text>
<text x="407.5" y="160.9">MUX_2</text>
<text x="409" y="157">D0/D1</text>
<text x="251.5" y="167.1">APU_RESET5</text>
<text x="295.8" y="163.4">NAND_2</text>
<text x="309.8" y="164.6">D5</text>
<text x="330.3" y="164.6">D</text>
<text x="330.3" y="162">RESET</text>
<text x="341.4" y="164.6">Q</text>
<text x="384.8" y="162">NET03</text>
<text x="232.3" y="172.3">INVERTER</text>
<text x="328.8" y="168.5">DTFF</text>
<text x="368.3" y="177.3">CPU_WR?</text>
<text x="388.8" y="176.2">1</text>
<text x="422.8" y="174.9">INVERTER</text>
<text x="251.5" y="182.4">APU_RESET6</text>
<text x="373.7" y="182.4">FF26</text>
<text x="388.8" y="181.3">2</text>
<text x="424.2" y="184.9">CLK</text>
<text x="435.3" y="184.9">Q</text>
<text x="470" y="184.9">FERO_Q</text>
<text x="232.3" y="187.6">INVERTER</text>
<text x="289.2" y="190">JYRO</text>
<text x="392.3" y="186.3">AND_2</text>
<text x="424.2" y="190">RESET</text>
<text x="308.5" y="195.2">INVERTER</text>
<text x="375.9" y="197.6">D4</text>
<text x="388.8" y="196.5">1</text>
<text x="422.8" y="196.5">DTFF</text>
<text x="424.2" y="192.5">D</text>
<text x="435.3" y="192.5">Q</text>
<text x="450.7" y="197.7">INVERTER</text>
<text x="470" y="192.5">NET03</text>
<text x="367" y="202.7">FROM_CPU</text>
<text x="388.8" y="201.6">2</text>
<text x="392.3" y="206.6">AND_2</text>
<text x="77.9" y="230.6">CPU_RD</text>
<text x="122" y="230.6">CPU_RD</text>
<text x="100.2" y="235.8">INVERTER</text>
<text x="117" y="239.7">1</text>
<text x="309.1" y="235.7">CPU_RD</text>
<text x="81.6" y="245.9">FF24</text>
<text x="117" y="244.8">2</text>
<text x="330.4" y="242.2">1</text>
<text x="419.4" y="245.9">FF26</text>
<text x="459.9" y="244.8">1</text>
<text x="100.2" y="251.1">INVERTER</text>
<text x="120.5" y="249.8">NOR_2</text>
<text x="148.4" y="248.5">INVERTER</text>
<text x="295" y="248.4">FF25</text>
<text x="330.4" y="247.3">2</text>
<text x="361.8" y="251.1">INVERTER</text>
<text x="459.9" y="249.8">2</text>
<text x="152.1" y="253.5">JYRO</text>
<text x="313.5" y="253.6">INVERTER</text>
<text x="333.9" y="252.3">NOR_2</text>
<text x="415.7" y="256">CPU_RD</text>
<text x="463.4" y="254.9">NAND_2</text>
<text x="81.6" y="261.1">FF24</text>
<text x="96.7" y="260">1</text>
<text x="309.6" y="258.6">JYRO</text>
<text x="443.1" y="261.2">INVERTER</text>
<text x="457.3" y="261.1">CH1_ACTIVE</text>
<text x="503" y="261.1">D0</text>
<text x="76.3" y="266.2">CPU_WR?</text>
<text x="96.7" y="265.1">2</text>
<text x="130.7" y="268.9">INVERTER</text>
<text x="148.4" y="268.9">INVERTER</text>
<text x="177.9" y="268.7">CLK</text>
<text x="189" y="268.7">Q</text>
<text x="254.3" y="266.2">FF25</text>
<text x="269.4" y="265.1">1</text>
<text x="335.3" y="268.7">CLK</text>
<text x="346.4" y="268.7">Q</text>
<text x="363.3" y="268.7">LMIXER1</text>
<text x="100.2" y="270.1">NAND_2</text>
<text x="177.9" y="273.8">RESET</text>
<text x="249" y="271.3">CPU_WR?</text>
<text x="269.4" y="270.2">2</text>
<text x="272.9" y="275.2">NAND_2</text>
<text x="303.4" y="273.9">INVERTER</text>
<text x="335.3" y="273.8">RESET</text>
<text x="459.9" y="272.7">1</text>
<text x="483.7" y="270.1">TRIBUFFER</text>
<text x="154.9" y="276.3">D7</text>
<text x="176.4" y="280.3">DTFF</text>
<text x="177.9" y="276.3">D</text>
<text x="189" y="276.3">Q</text>
<text x="233.7" y="276.3">D7</text>
<text x="312.4" y="276.3">D1</text>
<text x="333.9" y="280.3">DTFF</text>
<text x="335.3" y="276.3">D</text>
<text x="346.4" y="276.3">Q</text>
<text x="401.4" y="276.3">D1</text>
<text x="459.9" y="277.8">2</text>
<text x="214.5" y="285.4">TRIBUFFER</text>
<text x="382.1" y="285.4">TRIBUFFER</text>
<text x="463.4" y="282.8">NAND_2</text>
<text x="177.9" y="289">CLK</text>
<text x="189" y="289">Q</text>
<text x="335.3" y="289">CLK</text>
<text x="346.4" y="289">Q</text>
<text x="363.3" y="289">LMIXER2</text>
<text x="443.1" y="289.2">INVERTER</text>
<text x="457.3" y="289">CH4_ACTIVE</text>
<text x="503" y="289">D3</text>
<text x="154.9" y="296.7">D6</text>
<text x="177.9" y="296.7">D</text>
<text x="177.9" y="294.1">RESET</text>
<text x="189" y="296.7">Q</text>
<text x="233.7" y="296.7">D6</text>
<text x="312.4" y="296.7">D2</text>
<text x="335.3" y="296.7">D</text>
<text x="335.3" y="294.1">RESET</text>
<text x="346.4" y="296.7">Q</text>
<text x="401.4" y="296.7">D2</text>
<text x="483.7" y="298.1">TRIBUFFER</text>
<text x="176.4" y="300.6">DTFF</text>
<text x="214.5" y="305.7">TRIBUFFER</text>
<text x="333.9" y="300.6">DTFF</text>
<text x="382.1" y="305.7">TRIBUFFER</text>
<text x="459.9" y="300.6">1</text>
<text x="459.9" y="305.7">2</text>
<text x="177.9" y="309.4">CLK</text>
<text x="189" y="309.4">Q</text>
<text x="335.3" y="309.4">CLK</text>
<text x="346.4" y="309.4">Q</text>
<text x="363.3" y="309.4">LMIXER3</text>
<text x="463.4" y="310.8">NAND_2</text>
<text x="154.9" y="317">D5</text>
<text x="177.9" y="317">D</text>
<text x="177.9" y="314.4">RESET</text>
<text x="189" y="317">Q</text>
<text x="233.7" y="317">D5</text>
<text x="312.4" y="317">D3</text>
<text x="335.3" y="317">D</text>
<text x="335.3" y="314.4">RESET</text>
<text x="346.4" y="317">Q</text>
<text x="401.4" y="317">D3</text>
<text x="443.1" y="317.1">INVERTER</text>
<text x="457.3" y="317">CH2_ACTIVE</text>
<text x="503" y="317">D1</text>
<text x="176.4" y="320.9">DTFF</text>
<text x="333.9" y="320.9">DTFF</text>
<text x="177.9" y="329.7">CLK</text>
<text x="189" y="329.7">Q</text>
<text x="214.5" y="326">TRIBUFFER</text>
<text x="335.3" y="329.7">CLK</text>
<text x="346.4" y="329.7">Q</text>
<text x="363.3" y="329.7">LMIXER0</text>
<text x="382.1" y="326">TRIBUFFER</text>
<text x="459.9" y="328.6">1</text>
<text x="483.7" y="326">TRIBUFFER</text>
<text x="177.9" y="334.8">RESET</text>
<text x="335.3" y="334.8">RESET</text>
<text x="459.9" y="333.7">2</text>
<text x="154.9" y="337.3">D4</text>
<text x="176.4" y="341.2">DTFF</text>
<text x="177.9" y="337.3">D</text>
<text x="189" y="337.3">Q</text>
<text x="233.7" y="337.3">D4</text>
<text x="312.4" y="337.3">D0</text>
<text x="333.9" y="341.2">DTFF</text>
<text x="335.3" y="337.3">D</text>
<text x="346.4" y="337.3">Q</text>
<text x="401.4" y="337.3">D0</text>
<text x="463.4" y="338.7">NAND_2</text>
<text x="214.5" y="346.3">TRIBUFFER</text>
<text x="382.1" y="346.3">TRIBUFFER</text>
<text x="443.1" y="345.1">INVERTER</text>
<text x="457.3" y="344.9">CH3_ACTIVE</text>
<text x="503" y="344.9">D2</text>
<text x="177.9" y="350">CLK</text>
<text x="189" y="350">Q</text>
<text x="335.3" y="350">CLK</text>
<text x="346.4" y="350">Q</text>
<text x="363.3" y="350">RMIXER3</text>
<text x="464.9" y="352.5">GAXO</text>
<text x="483.7" y="353.9">TRIBUFFER</text>
<text x="130.7" y="355.2">INVERTER</text>
<text x="148.4" y="355.2">INVERTER</text>
<text x="154.9" y="357.6">D3</text>
<text x="177.9" y="357.6">D</text>
<text x="177.9" y="355.1">RESET</text>
<text x="189" y="357.6">Q</text>
<text x="233.7" y="357.6">D3</text>
<text x="303.4" y="355.2">INVERTER</text>
<text x="312.4" y="357.6">D7</text>
<text x="335.3" y="357.6">D</text>
<text x="335.3" y="355.1">RESET</text>
<text x="346.4" y="357.6">Q</text>
<text x="401.4" y="357.6">D7</text>
<text x="176.4" y="361.6">DTFF</text>
<text x="333.9" y="361.6">DTFF</text>
<text x="177.9" y="370.3">CLK</text>
<text x="189" y="370.3">Q</text>
<text x="214.5" y="366.6">TRIBUFFER</text>
<text x="335.3" y="370.3">CLK</text>
<text x="346.4" y="370.3">Q</text>
<text x="363.3" y="370.3">RMIXER2</text>
<text x="382.1" y="366.6">TRIBUFFER</text>
<text x="154.9" y="377.9">D2</text>
<text x="177.9" y="377.9">D</text>
<text x="177.9" y="375.4">RESET</text>
<text x="189" y="377.9">Q</text>
<text x="233.7" y="377.9">D2</text>
<text x="312.4" y="377.9">D6</text>
<text x="335.3" y="377.9">D</text>
<text x="335.3" y="375.4">RESET</text>
<text x="346.4" y="377.9">Q</text>
<text x="401.4" y="377.9">D6</text>
<text x="176.4" y="381.9">DTFF</text>
<text x="333.9" y="381.9">DTFF</text>
<text x="214.5" y="387">TRIBUFFER</text>
<text x="382.1" y="387">TRIBUFFER</text>
<text x="177.9" y="390.6">CLK</text>
<text x="177.9" y="395.7">RESET</text>
<text x="189" y="390.6">Q</text>
<text x="335.3" y="390.6">CLK</text>
<text x="335.3" y="395.7">RESET</text>
<text x="346.4" y="390.6">Q</text>
<text x="363.3" y="390.6">RMIXER0</text>
<text x="438.2" y="395.5">FILE NAME:</text>
<text x="505" y="395">DATE:</text>
<text x="154.9" y="398.3">D1</text>
<text x="177.9" y="398.3">D</text>
<text x="189" y="398.3">Q</text>
<text x="233.7" y="398.3">D1</text>
<text x="312.4" y="398.3">D4</text>
<text x="335.3" y="398.3">D</text>
<text x="346.4" y="398.3">Q</text>
<text x="401.4" y="398.3">D4</text>
<text x="438.2" y="400.9">DESIGN TITLE:</text>
<text x="176.4" y="402.2">DTFF</text>
<text x="214.5" y="407.3">TRIBUFFER</text>
<text x="333.9" y="402.2">DTFF</text>
<text x="382.1" y="407.3">TRIBUFFER</text>
<text x="505.3" y="404.4">PAGE:</text>
<text x="177.9" y="411">CLK</text>
<text x="189" y="411">Q</text>
<text x="335.3" y="411">CLK</text>
<text x="346.4" y="411">Q</text>
<text x="363.3" y="411">RMIXER1</text>
<text x="438.2" y="411.3">BY:</text>
<text x="443.8" y="411.3">Sean Gonsalves</text>
<text x="484.1" y="411.3">REV:</text>
<text x="154.9" y="418.6">D0</text>
<text x="177.9" y="418.6">D</text>
<text x="177.9" y="416">RESET</text>
<text x="189" y="418.6">Q</text>
<text x="233.7" y="418.6">D0</text>
<text x="312.4" y="418.6">D5</text>
<text x="335.3" y="418.6">D</text>
<text x="335.3" y="416">RESET</text>
<text x="346.4" y="418.6">Q</text>
<text x="401.4" y="418.6">D5</text>
<text x="176.4" y="422.5">DTFF</text>
<text x="333.9" y="422.5">DTFF</text>
<text x="214.5" y="427.6">TRIBUFFER</text>
<text x="382.1" y="427.6">TRIBUFFER</text>
</g>
</svg>
